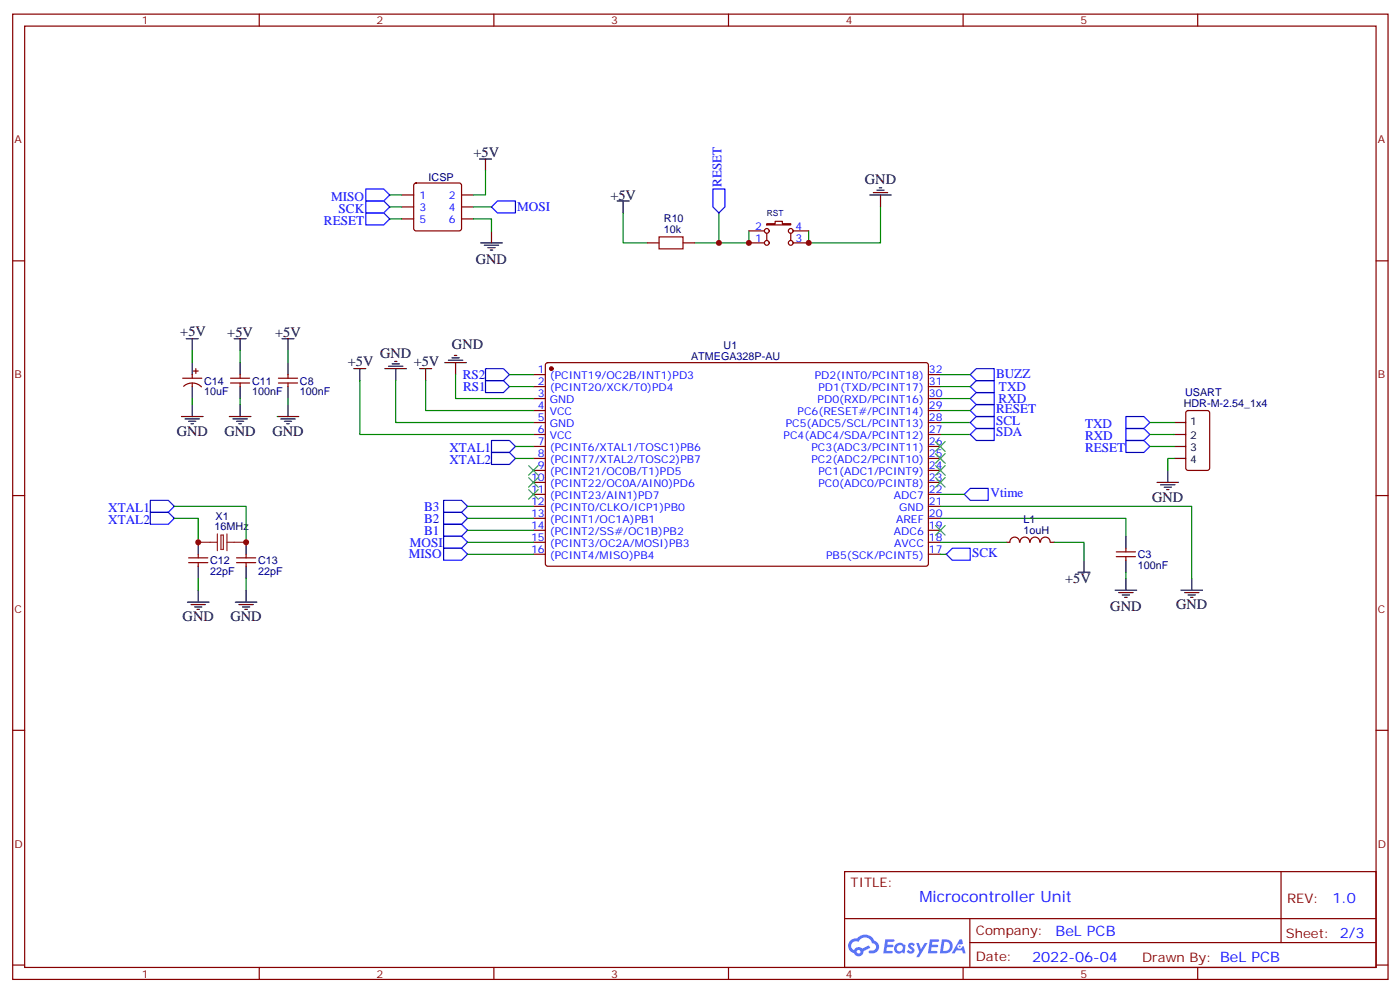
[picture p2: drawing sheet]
<svg xmlns="http://www.w3.org/2000/svg" width="413mm" height="292mm" viewBox="0 0 413 292" stroke-linecap="round" stroke-linejoin="round" font-family="sans-serif">
<g fill="none" stroke="#870000" stroke-width=".35">
<path d="M3.7 4.2h405.4v284.3h-405.4zM7.3 7.7h398.3v277.3h-398.3zM76.4 4.2v3.5M145.6 4.2v3.5M214.7 4.2v3.5M283.8 4.2v3.5M353 4.2v3.5M3.7 76.8h3.6M405.6 76.8h3.5M3.7 146h3.6M405.6 146h3.5M3.7 215.1h3.6"/>
<path d="M405.6 215.1h3.5M248.9 256.8h156.7v28.2h-156.7zM377.5 256.8l.1 20.9M249 270.6h156.4M285.8 277.7h119.6M285.8 270.6v14.1M3.7 284.3h3.6M76.4 285v3.5M145.6 285v3.5M214.7 285v3.5M283.8 285v3.5M353 285v3.5"/>
<path d="M405.6 284.3h3.5"/>
</g>
<g fill="#5487ff">
<path d="M267.9 277.9a1.22 1.22 0 0 1 1.7 .3l-.4 .6a.47 .47 0 0 0-.3-.4 .47 .47 0 0 0-.5 .2l.2 .2a1.14 1.14 0 0 1 .7 1.7 1.14 1.14 0 0 1-1.9 0l-.2-.2 .5-.5 .7 .4a.29 .29 0 0 0 .4-.2 .29 .29 0 0 0-.3-.4 1.04 1.04 0 0 1-.6-1.7z"/>
<path d="M260.9 276.7h2.4l.3 .2-.1 .5h-1.9l-.1 .9h1.5l.4 .3-.4 .4h-1.6l-.2 1.1 1.8 .1 .1 .3-.1 .3h-2.7z"/>
<path d="M274.1 276.7h2.3l.3 .2-.1 .5h-1.8l-.1 .9h1.5l.3 .3-.4 .4h-1.5l-.2 1.1 1.7 .1 .2 .3-.2 .3h-2.6z"/>
<path d="M282.8 276.7h.7l.3 1.2-.6 .4a.69 .69 0 0 0-1 .2 .69 .69 0 0 0 .5 1 .69 .69 0 0 0 .8-.6l.5-.3 .6 2.2h-.8l-.2-.9h-1.8l-.4 .9h-.9z"/>
<path d="M270 277.8h.8l.6 1.8 1.1-1.8h.9l-2.5 4.2h-.9l.9-1.6z"/>
<path d="M277.6 276.7l-.6 4.1h1.4a2.11 2.11 0 0 0 2.4-2.1 2.11 2.11 0 0 0-2.5-2zM278.3 277.4a1.39 1.39 0 0 1 1.7 1.4 1.39 1.39 0 0 1-1.8 1.3h-.3z"/>
<path d="M263.9 278.3a1.54 1.54 0 0 0-.1 2.1 1.54 1.54 0 0 0 2.2 .2l.6 .2 .3-2.3-.2-.2-.4-.1a1.49 1.49 0 0 0-2.4 .1zM264.2 279.3a.94 .94 0 0 1 1.8 0 .94 .94 0 0 1-1.8 0z"/>
<path d="M250.6 277.1a2.18 2.18 0 0 0 1.1 3.7 1.44 1.44 0 0 0 1.6 .9 1.44 1.44 0 0 0 1.2-1.5l2-1-.4-.7-2 .9a1.47 1.47 0 0 0-2.4 .5 1.39 1.39 0 0 1-.7-2 1.39 1.39 0 0 1 2-.4 2.12 2.12 0 0 1 2.2-1.3 2.12 2.12 0 0 1 1.9 1.6 1.14 1.14 0 0 1 1.1 1.5 1.14 1.14 0 0 1-1.7 .7 .43 .43 0 0 0-.5 .3 .43 .43 0 0 0 .4 .5 1.98 1.98 0 0 0 2.5-1.2 1.98 1.98 0 0 0-1.2-2.5 3.1 3.1 0 0 0-5.3-.7l-.8 .1zM252.5 280.4a.55 .55 0 0 1 1.1 0 .55 .55 0 0 1-1.1 0z"/>
<circle cx="282.8" cy="278.8" r=".26"/>
</g>
<g fill="none" stroke="#00f" stroke-width=".35">
<path d="M107.8 55.7h5.3l1.8 1.7-1.8 1.8h-5.3zM107.8 59.2h5.3l1.8 1.8-1.8 1.7h-5.3zM210.1 55.7h3.5v5.3l-1.7 1.7-1.8-1.7zM107.8 62.7h5.3l1.8 1.8-1.8 1.8h-5.3zM144.9 61l1.7-1.8h5.3v3.5h-5.3zM143.1 112.1h5.3l1.7 1.8-1.7 1.7h-5.3zM143.1 108.6h5.3l1.7 1.7-1.7 1.8h-5.3zM286 110.3l1.7-1.7h5.3v3.5h-5.3zM286 113.9l1.7-1.8h5.3v3.5h-5.3zM286 117.4l1.7-1.8h5.3v3.6h-5.3zM144.9 129.8h5.2l1.8 1.7-1.8 1.8h-5.2zM144.9 133.3h5.2l1.8 1.7-1.8 1.8h-5.2z"/>
<path d="M286 128l1.7-1.8h5.3v3.6h-5.3zM286 124.5l1.7-1.8h5.3v3.5h-5.3zM286 120.9l1.7-1.7h5.3v3.5h-5.3zM331.8 129.8h5.3l1.8 1.7-1.8 1.8h-5.3zM331.8 126.2h5.3l1.8 1.8-1.8 1.8h-5.3zM331.8 122.7h5.3l1.8 1.8-1.8 1.7h-5.3zM44.3 150.9h5.3l1.8 1.8-1.8 1.7h-5.3zM44.3 147.4h5.3l1.8 1.8-1.8 1.7h-5.3zM130.7 147.4h5.3l1.8 1.8-1.8 1.7h-5.3zM130.7 150.9h5.3l1.8 1.8-1.8 1.7h-5.3zM130.7 154.4h5.3l1.8 1.8-1.8 1.8h-5.3zM130.7 158h5.3l1.8 1.7-1.8 1.8h-5.3z"/>
<path d="M286 143.9h5.3v3.5h-5.3l-1.8-1.8zM130.7 161.5h5.3l1.8 1.8-1.8 1.7h-5.3zM280.7 161.5h5.3v3.5h-5.3l-1.8-1.7z"/>
</g>
<g fill="none" stroke="#008700" stroke-width=".35">
<path d="M114.9 57.4h3.5M143.1 50.4v7h-3.5M114.9 61h3.5M114.9 64.5h3.5M139.6 64.5h5.3v3.5M139.6 61h5.3M183.7 62.7v8.8h7M211.9 62.7v8.8M220.7 68v3.5h-15.9M259.5 61v10.5h-21.2v-3.5M56.7 103.3v3.5M56.7 117.4v1.8"/>
<path d="M70.8 103.3v3.5M70.8 117.4v1.8M84.9 103.3v3.5M84.9 117.4v1.8M106 112.1v15.9h51.2M116.6 112.1v12.4h40.6M125.4 112.1v8.8h31.8M134.3 110.3v7.1h22.9M150.1 113.9h7.1M150.1 110.3h7.1M277.1 117.4h8.9M277.1 113.9h8.9"/>
<path d="M277.1 110.3h8.9M151.9 131.5h5.3M151.9 135h5.3M277.1 128h8.9M277.1 124.5h8.9M277.1 120.9h8.9M338.9 128h7M338.9 124.5h7M338.9 131.5h7M345.9 135h-1.7v3.6M51.4 152.7h7v7M51.4 149.2h21.1v10.5"/>
<path d="M137.8 159.7h19.4M137.8 149.2h19.4M137.8 152.7h19.4M137.8 156.2h19.4M277.1 152.7h54.7v5.3M277.1 149.2h74.1v21.1M277.1 159.7h19.4M277.1 145.6h7.1M310.7 159.7h8.8v5.3M58.4 170.3v3.5M72.5 170.3v3.5M137.8 163.3h19.4"/>
<path d="M277.1 163.3h1.8M331.8 168.6v1.7"/>
</g>
<g fill="none" stroke="#000" stroke-width=".35">
<path d="M141.3 46.8h3.6M143.1 46.8v3.6M181.9 59.2h3.5M183.7 59.2v3.5M256.3 57.4h6.4M257.4 56.7h4.2M258.4 56h2.2M259.2 55.3h.7M259.5 57.4v3.6M141.7 71.5h6.3M142.7 72.2h4.3M143.8 73h2.1"/>
<path d="M144.5 73.7h.7M144.9 68v3.5M54.9 99.8h3.5M56.7 99.8v3.5M69 99.8h3.5M70.8 99.8v3.5M83.1 99.8h3.5M84.9 99.8v3.5M56.7 106.8v3.5M56.7 113.9v3.5M56.7 119.2v3.5M70.8 106.8v3.5"/>
<path d="M70.8 113.9v3.5M70.8 119.2v3.5M84.9 106.8v3.5M84.9 113.9v3.5M84.9 119.2v3.5M104.3 108.6h3.5M106 108.6v3.5M113.5 108.6h6.3M114.5 107.9h4.2M115.6 107.2h2.1M116.3 106.5h.7M116.6 108.6v3.5"/>
<path d="M123.7 108.6h3.5M125.4 108.6v3.5M131.1 106.8h6.3M132.2 106.1h4.2M133.2 105.4h2.1M133.9 104.7h.7M134.3 106.8v3.5M53.5 122.7h6.3M54.5 123.4h4.3M55.6 124.1h2.1M56.3 124.8h.7M67.6 122.7h6.3"/>
<path d="M68.7 123.4h4.2M69.7 124.1h2.1M70.4 124.8h.7M81.7 122.7h6.4M82.8 123.4h4.2M83.8 124.1h2.1M84.5 124.8h.7M344.2 138.6v3.5M345.9 124.5h3.6M345.9 128h3.6M345.9 131.5h3.6M345.9 135h3.6"/>
<path d="M58.4 159.7v3.6M72.5 159.7v3.6M331.8 158v3.5M341 142.1h6.3M342.1 142.8h4.2M343.1 143.5h2.1M343.8 144.2h.7M55.2 177.4h6.4M56.3 178.1h4.2M57.4 178.8h2.1M58.1 179.5h.7M58.4 166.8v3.5"/>
<path d="M58.4 173.8v3.6M69.4 177.4h6.3M70.4 178.1h4.2M71.5 178.8h2.1M72.2 179.5h.7M72.5 166.8v3.5M72.5 173.8v3.6M317.7 168.6h3.5M319.5 165v3.6M328.6 173.8h6.4M329.7 174.6h4.2M330.8 175.3h2.1"/>
<path d="M331.5 176h.7M331.8 165v3.6M331.8 170.3v3.5M348.1 173.8h6.3M349.1 174.6h4.2M350.2 175.3h2.1M350.9 176h.7M351.2 170.3v3.5"/>
</g>
<g fill="none" stroke="#870000" stroke-width=".35">
<path d="M118.4 57.4h3.5M122.2 54.1l.4-.2h12.7l.5 .2 .2 .5v12.7l-.2 .5-.5 .2h-12.7l-.5-.2-.2-.5v-12.7zM136 57.4h3.6M118.4 61h3.5M118.4 64.5h3.5M136 61h3.6M136 64.5h3.6M190.7 71.5h3.5M201.3 71.5h3.5M220.7 71.5h4.6M220.7 68h4.6M226 65.9h2.5v-.7h2.1v.7h2.4v.4h-7z"/>
<path d="M226 68.7v2.1M233 68.7v2.1M233.8 71.5h4.5M233.8 68h4.5M53.8 111.4h5.7M54.1 113.8a3.8 3.8 0 0 1 5.3 .2M56.7 110.3v1.1M56.7 112.8v1.1M57 109.3h1.4M57.7 108.6v1.4M67.9 112.8h5.7M67.9 111.4h5.7"/>
<path d="M70.8 110.3v1.1M70.8 112.8v1.1M82.1 112.8h5.6M82.1 111.4h5.6M84.9 110.3v1.1M84.9 112.8v1.1M157.2 110.3h3.5M157.2 113.9h3.5M157.2 117.4h3.5M161 107l.4-.2 111.8 .1 .4 .6-.1 58.9-.6 .4-111.7-.1-.5-.6v-58.6zM273.6 110.3h3.5M273.6 113.9h3.5"/>
<path d="M273.6 117.4h3.5M157.2 120.9h3.5M157.2 124.5h3.5M157.2 128h3.5M157.2 131.5h3.5M157.2 135h3.5M157.2 138.6h3.5M273.6 120.9h3.5M273.6 124.5h3.5M273.6 128h3.5M273.6 131.5h3.5M273.6 135h3.5"/>
<path d="M273.6 138.6h3.5M349.7 121.1l.5-.2h5.6l.7 .5v16.5l-.4 .6-5.9 .1-.7-.5v-16.5zM157.2 142.1h3.5M157.2 145.6h3.5M157.2 149.2h3.5M157.2 152.7h3.5M157.2 156.2h3.5M157.2 159.7h3.5M273.6 142.1h3.5M273.6 145.6h3.5M273.6 149.2h3.5M273.6 152.7h3.5"/>
<path d="M273.6 156.2h3.5M273.6 159.7h3.5M296.5 159.7h1.1M297.6 159.7a1.41 1.41 0 0 1 1.5-1.5 1.41 1.41 0 0 1 1.4 1.5M300.6 159.7a1.41 1.41 0 0 1 1.4-1.5 1.41 1.41 0 0 1 1.4 1.5M303.6 159.7a1.41 1.41 0 0 1 1.4-1.5 1.41 1.41 0 0 1 1.4 1.5M306.7 159.7a1.41 1.41 0 0 1 1.4-1.5 1.41 1.41 0 0 1 1.4 1.5M309.6 159.7h1.1M55.6 165.7h5.6M55.6 164.3h5.6M58.4 163.3v1M58.4 165.7v1.1"/>
<path d="M69.7 165.7h5.7M69.7 164.3h5.7M72.5 163.3v1M72.5 165.7v1.1M157.2 163.3h3.5M273.6 163.3h3.5M329 164h5.6M329 162.6h5.6M331.8 161.5v1.1M331.8 164v1"/>
<circle cx="226" cy="71.5" r=".71"/>
<circle cx="226" cy="68" r=".71"/>
<circle cx="233" cy="71.5" r=".71"/>
<circle cx="233" cy="68" r=".71"/>
</g>
<circle cx="162.5" cy="108.6" r=".53" fill="#870000" stroke="#870000" stroke-width=".35"/>
<path d="M194.2 69.8h7.1v3.5h-7.1z" fill="none" stroke="#a10000" stroke-width=".35"/>
<path d="M58.4 159.7h5.7M64.1 157.3v4.9M65.1 157.6h.7v4.3h-.7zM66.9 159.7h5.6M66.9 157.3v4.9" fill="none" stroke="#8c2424" stroke-width=".35"/>
<g fill="none" stroke="#3c3" stroke-width=".35">
<path d="M155.8 137.2l2.8 2.8M158.6 137.2l-2.8 2.8M275.7 130.1l2.9 2.8M275.7 133.6l2.9 2.9M275.7 137.2l2.9 2.8M278.6 130.1l-2.9 2.8M278.6 133.6l-2.9 2.9M278.6 137.2l-2.9 2.8M155.8 140.7l2.8 2.8M155.8 144.2l2.8 2.8M158.6 140.7l-2.8 2.8M158.6 144.2l-2.8 2.8"/>
<path d="M275.7 140.7l2.9 2.8M275.7 154.8l2.9 2.8M278.6 140.7l-2.9 2.8M278.6 154.8l-2.9 2.8"/>
</g>
<g fill="#c00">
<circle cx="211.9" cy="71.5" r=".88"/>
<circle cx="220.7" cy="71.5" r=".88"/>
<circle cx="238.3" cy="71.5" r=".88"/>
<circle cx="58.4" cy="159.7" r=".88"/>
<circle cx="72.5" cy="159.7" r=".88"/>
</g>
<text font-size="4.6" fill="#00f" x="271" y="265.8">Microcontroller Unit</text>
<g font-size="4.2">
<text x="139.6" y="46.1">+5V</text>
<text x="179.9" y="58.8">+5V</text>
<text x="254.9" y="54.2">GND</text>
<text x="140.3" y="77.6">GND</text>
<text x="53.1" y="99.1">+5V</text>
<text x="67" y="99.4">+5V</text>
<text x="81.1" y="99.4">+5V</text>
<text x="102.5" y="107.9">+5V</text>
<text x="112" y="105.3">GND</text>
<text x="121.9" y="107.9">+5V</text>
<text x="133.2" y="102.9">GND</text>
<text x="52.1" y="128.3">GND</text>
<text x="66.2" y="128.3">GND</text>
<text x="80.3" y="128.3">GND</text>
<text x="339.6" y="147.7">GND</text>
<text x="313.9" y="171.7">+5V</text>
<text x="327.2" y="179.9">GND</text>
<text x="346.6" y="179.5">GND</text>
<text x="53.8" y="183">GND</text>
<text x="67.9" y="183">GND</text>
</g>
<g font-size="4.2" fill="#00f">
<text x="392.7" y="266">1.0</text>
<text x="311.1" y="275.6">BeL PCB</text>
<text x="304.2" y="283.4">2022-06-04</text>
</g>
<g font-size="3.9" fill="#00f">
<text x="97.6" y="59.2">MISO</text>
<text x="212.6" y="55.1" transform="rotate(-90 212.6 55.1)">RESET</text>
<text x="99.8" y="62.7">SCK</text>
<text x="152.4" y="62">MOSI</text>
<text x="95.5" y="66.3">RESET</text>
<text x="136.4" y="111.6">RS2</text>
<text x="293.5" y="111.4">BUZZ</text>
<text x="136.5" y="115.1">RS1</text>
<text x="294.3" y="118.6">RXD</text>
<text x="294.4" y="115.1">TXD</text>
<text x="293.5" y="125">SCL</text>
<text x="293.5" y="121.7">RESET</text>
<text x="293.5" y="128.6">SDA</text>
<text x="319.8" y="129.7">RXD</text>
<text x="319.8" y="126.2">TXD</text>
<text x="132.4" y="133.3">XTAL1</text>
<text x="132.4" y="136.8">XTAL2</text>
<text x="319.8" y="133.2">RESET</text>
<text x="291.9" y="146.3">Vtime</text>
<text x="31.9" y="154.4">XTAL2</text>
<text x="31.9" y="150.9">XTAL1</text>
<text x="125" y="150.4">B3</text>
<text x="125" y="153.9">B2</text>
<text x="120.8" y="161.1">MOSI</text>
<text x="125" y="157.4">B1</text>
<text x="120.5" y="164.5">MISO</text>
<text x="286.5" y="164">SCK</text>
</g>
<g font-size="3.9" fill="#800">
<text x="250.7" y="261.3">TITLE:</text>
<text x="379.3" y="266">REV:</text>
<text x="287.6" y="275.5">Company:</text>
<text x="379" y="276.2">Sheet: 2/3</text>
<text x="287.6" y="283.2">Date:</text>
<text x="336.6" y="283.3">Drawn By: BeL PCB</text>
</g>
<g font-size="3.2" fill="#800">
<text x="41.8" y="7.2">1</text>
<text x="111" y="7.2">2</text>
<text x="180.1" y="7.2">3</text>
<text x="249.3" y="7.2">4</text>
<text x="318.4" y="7.2">5</text>
<text x="4.3" y="42.3">A</text>
<text x="406.1" y="42.3">A</text>
<text x="4.3" y="111.4">B</text>
<text x="406.1" y="111.4">B</text>
<text x="4.3" y="180.6">C</text>
<text x="406.1" y="180.6">C</text>
<text x="4.3" y="249.7">D</text>
<text x="406.1" y="249.7">D</text>
<text x="41.8" y="288">1</text>
<text x="111" y="288">2</text>
<text x="180.1" y="288">3</text>
<text x="249.3" y="288">4</text>
<text x="318.4" y="288">5</text>
</g>
<g font-size="3.2" fill="#000080">
<text x="126.3" y="53.3">ICSP</text>
<text x="195.7" y="65.5">R10</text>
<text x="195.7" y="68.7">10k</text>
<text x="203.7" y="106.2">ATMEGA328P-AU</text>
<text x="213.3" y="102.7">U1</text>
<text x="60.2" y="113.3">C14</text>
<text x="74.3" y="113.3">C11</text>
<text x="88.4" y="113.3">C8</text>
<text x="60.2" y="116.5">10uF</text>
<text x="74.3" y="116.5">100nF</text>
<text x="88.4" y="116.5">100nF</text>
<text x="348.9" y="119.9">HDR-M-2.54_1x4</text>
<text x="349.3" y="116.6">USART</text>
<text x="63.5" y="153.2">X1</text>
<text x="301.6" y="154.2">L1</text>
<text x="63.2" y="156.2">16MHz</text>
<text x="301.6" y="157.2">1ouH</text>
<text x="61.9" y="166.2">C12</text>
<text x="76.1" y="166.2">C13</text>
<text x="335.4" y="167.6">100nF</text>
<text x="335.4" y="164.4">C3</text>
<text x="61.9" y="169.4">22pF</text>
<text x="76.1" y="169.4">22pF</text>
</g>
<g font-size="3.2" fill="#00f">
<text x="123.7" y="58.5">1</text>
<text x="132.3" y="58.5">2</text>
<text x="123.7" y="62">3</text>
<text x="123.7" y="65.5">5</text>
<text x="132.3" y="62">4</text>
<text x="132.3" y="65.5">6</text>
<text x="222.6" y="71.2">1</text>
<text x="222.6" y="67.7">2</text>
<text x="234.5" y="71.2">3</text>
<text x="234.5" y="67.7">4</text>
<text x="158.5" y="110">1</text>
<text x="158.5" y="113.5">2</text>
<text x="162" y="111.8">(PCINT19/OC2B/INT1)PD3</text>
<text x="240.1" y="111.8">PD2(INT0/PCINT18)</text>
<text x="273.8" y="113.5">31</text>
<text x="273.8" y="110">32</text>
<text x="158.5" y="117.1">3</text>
<text x="162" y="115.3">(PCINT20/XCK/T0)PD4</text>
<text x="162" y="118.8">GND</text>
<text x="241" y="118.8">PD0(RXD/PCINT16)</text>
<text x="241.2" y="115.3">PD1(TXD/PCINT17)</text>
<text x="273.8" y="117.1">30</text>
<text x="158.5" y="120.6">4</text>
<text x="158.5" y="124.1">5</text>
<text x="162" y="122.3">VCC</text>
<text x="162" y="125.9">GND</text>
<text x="231.6" y="125.9">PC5(ADC5/SCL/PCINT13)</text>
<text x="235.1" y="122.3">PC6(RESET#/PCINT14)</text>
<text x="273.8" y="124.1">28</text>
<text x="273.8" y="120.6">29</text>
<text x="158.5" y="127.6">6</text>
<text x="158.5" y="131.2">7</text>
<text x="162" y="129.4">VCC</text>
<text x="230.9" y="129.4">PC4(ADC4/SDA/PCINT12)</text>
<text x="273.8" y="131.2">26</text>
<text x="273.8" y="127.6">27</text>
<text x="158.5" y="134.7">8</text>
<text x="162" y="132.9">(PCINT6/XTAL1/TOSC1)PB6</text>
<text x="162" y="136.5">(PCINT7/XTAL2/TOSC2)PB7</text>
<text x="239.2" y="136.5">PC2(ADC2/PCINT10)</text>
<text x="239.2" y="132.9">PC3(ADC3/PCINT11)</text>
<text x="273.8" y="134.7">25</text>
<text x="156.5" y="141.7">10</text>
<text x="158.5" y="138.2">9</text>
<text x="162" y="140">(PCINT21/OC0B/T1)PD5</text>
<text x="162" y="143.5">(PCINT22/OC0A/AIN0)PD6</text>
<text x="241.2" y="143.5">PC0(ADC0/PCINT8)</text>
<text x="241.2" y="140">PC1(ADC1/PCINT9)</text>
<text x="273.8" y="141.7">23</text>
<text x="273.8" y="138.2">24</text>
<text x="156.5" y="145.3">11</text>
<text x="156.5" y="148.8">12</text>
<text x="162" y="147">(PCINT23/AIN1)PD7</text>
<text x="263.5" y="147">ADC7</text>
<text x="273.8" y="148.8">21</text>
<text x="273.8" y="145.3">22</text>
<text x="156.5" y="152.3">13</text>
<text x="156.5" y="155.9">14</text>
<text x="162" y="150.6">(PCINT0/CLKO/ICP1)PB0</text>
<text x="162" y="154.1">(PCINT1/OC1A)PB1</text>
<text x="264.1" y="154.1">AREF</text>
<text x="265" y="150.6">GND</text>
<text x="273.8" y="155.9">19</text>
<text x="273.8" y="152.3">20</text>
<text x="156.5" y="159.4">15</text>
<text x="162" y="157.6">(PCINT2/SS#/OC1B)PB2</text>
<text x="162" y="161.1">(PCINT3/OC2A/MOSI)PB3</text>
<text x="263.5" y="157.6">ADC6</text>
<text x="263.5" y="161.1">AVCC</text>
<text x="273.8" y="159.4">18</text>
<text x="156.5" y="162.9">16</text>
<text x="162" y="164.7">(PCINT4/MISO)PB4</text>
<text x="243.5" y="164.7">PB5(SCK/PCINT5)</text>
<text x="273.8" y="162.9">17</text>
</g>
<g font-size="3.2">
<text x="350.8" y="125.2">1</text>
<text x="350.8" y="129.4">2</text>
<text x="350.8" y="132.9">3</text>
<text x="350.8" y="136.5">4</text>
</g>
<text font-size="2.5" fill="#000080" x="226" y="63.6">RST</text>
</svg>
